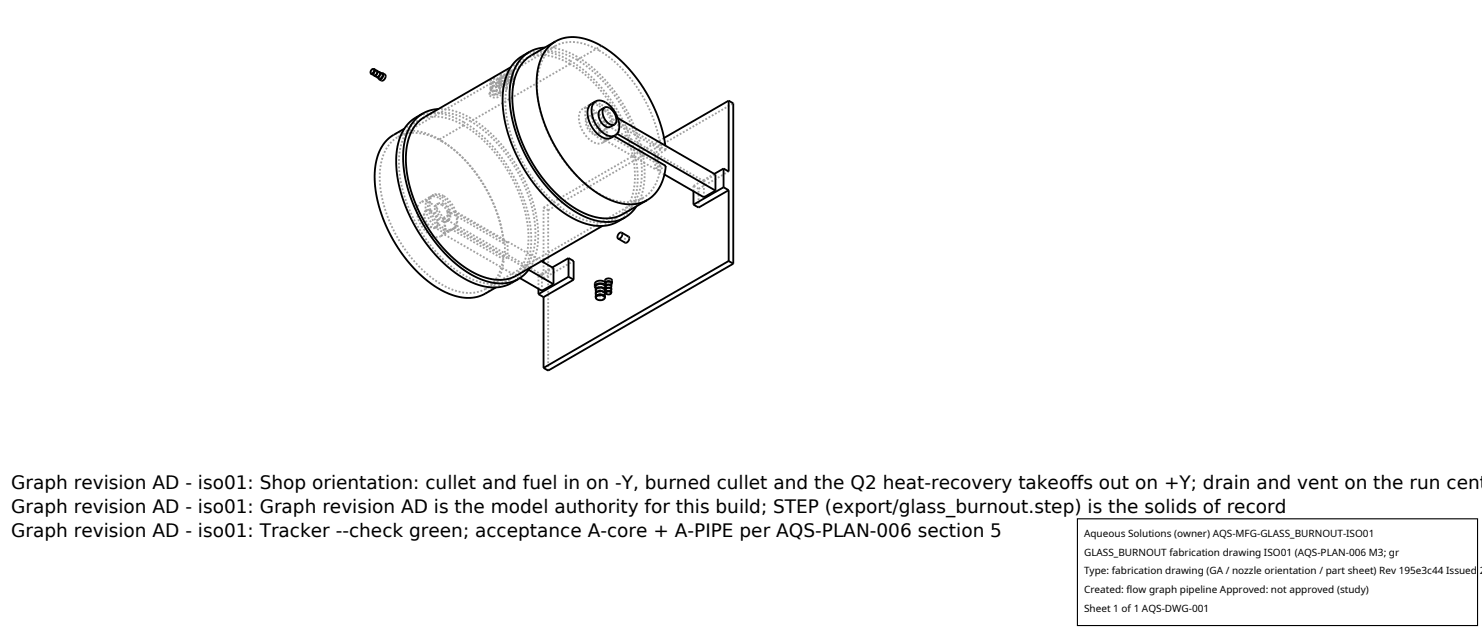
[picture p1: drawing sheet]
<svg xmlns="http://www.w3.org/2000/svg" width="212mm" height="90mm" viewBox="0 0 212 90" stroke-linecap="round" stroke-linejoin="round" font-family="sans-serif">
<g fill="none" stroke="#a0a0a0" stroke-width=".26" stroke-dasharray=".3 .3" stroke-linecap="butt">
<path d="M53.3 9.9l-.3 .2v.4M53.4 9.9h-.2l-.1 .2-.1 .2 .1 .2M53.7 10.1l-.3 .2v.4M53.8 10.1h-.2l-.1 .2-.1 .3 .1 .2M54.1 10.3l-.3 .2v.4M54.2 10.3l-.2 .1-.2 .2v.2v.2M54.4 10.5l-.3 .3-.1 .3M54.6 10.6h-.2l-.2 .2-.1 .2 .1 .2M55 10.6l-.3 .1-.2 .2-.1 .3 .1 .3M56.8 19.6l1.3-.5 1.6-.1 1.6 .4 1.8 .8M59.7 17.3l-1.2 .9-.8 1.3-.5 1.7-.2 1.9 .1 2.2 .6 2.4 .8 2.4 1.1 2.2 1.4 2.1 1.7 2 1.8 1.7 1.7 1.1 1.8 .9 1.8 .4 1.6-.1 1.4-.5M59.7 17.3l-1.9 1.1"/>
<path d="M62.8 19.9l-2-.9-1.7-.3h-1.5l-1.4 .6M66.2 17.9l-1.9-.9-1.7-.3h-1.5l-1.4 .6M66.2 17.9l-3.4 2M66.2 17.4l-1.8-.8-1.8-.4h-1.7l-1.5 .6M67.2 16.9l-1.2-.6-1.2-.5-1.1-.2h-1.1M67.2 17.3l-1.9-.9-1.7-.3-1.5 .1-1.4 .5M69.9 13.3l.2-.1 .3-.2 .9-.1M69.9 13.5l.1-.3 .4-.1 .5-.1 .4 .2M69.9 13.3v.2M70.1 12.1l.1-.2 .2-.2h.4l.4 .1M70.1 11.6v-.2l.3-.2 .8 .1M70.1 12.6l.2 .3 .5 .1"/>
<path d="M70.1 12.8l.2 .2h.5M70.1 12.8v-.2M70.1 12.6l.1-.2 .3-.1h.7M70.1 12.1l.1-.2 .2-.1h.8M70.1 11.6l.1-.2 .3-.2 .7 .1M70.1 11.5l.1-.2 .3-.1h.7M70.1 12.6v-.5M70.1 12.1v-.5M70.1 11.5v.1M70.5 13.5h-.4l-.2-.2M70.6 13.5h-.1M70.6 13.5l.5-.2 .2-.2"/>
<path d="M70.8 13l.5-.3M70.8 13l-.5-.1-.2-.3M71.2 12.3l.1 .3M71.2 11.8l.1 .3M71.2 11.3l.1 .3M71.2 11.2l.1 .3M71.2 11.8l.2 .3M71.2 11.3l.2 .3M71.3 12.9l.2 .1M71.3 13.2l.2 .3M71.3 13v.1M71.3 12.6v.1"/>
<path d="M71.3 12.1l-.1 .2-.5 .1h-.4l-.2-.3M71.3 13.1l-.2 .3-.5 .1M71.3 12.6l.1-.5M71.3 12.1l.1-.5M71.3 11.6l-.1 .2-.4 .1-.5-.1-.2-.2M71.3 11.5l-.1 .3-.5 .1-.4-.1-.2-.3M71.3 11.5v.1M71.3 13.1v-.1M71.4 12.6l-.1 .1M71.4 12.6l-.2-.2h-.5l-.5 .2-.1 .2M71.4 12.1l-.2 .3-.4 .1-.5-.1-.2-.3M71.4 11.6l-.2 .2-.5 .2-.5-.2-.1-.2"/>
<path d="M71.4 12.6l-.2-.3-.5-.1-.4 .1-.2 .3M71.5 13h-.2M71.5 13v.1M71.5 11.8l.2-.2h.5M71.5 11.4l.2-.3 .5 .1M71.5 10.9l.2-.2h.5M71.5 13.5l-.2 .3-.5 .1-.6-.1-.3-.3M71.5 13.1l-.3 .4h-.7M71.5 13.1v.4M71.5 12.1l.4 .1 .4-.2M71.5 12.1v-.3M71.5 11.8l.2-.2h.4"/>
<path d="M71.5 11.4l.2-.3 .4 .1M71.5 10.9l.2-.2h.4M71.5 10.8l.2-.2 .4 .1M71.5 11.8v-.4M71.5 11.4v-.5M71.5 10.8v.1M71.8 12.3h.4l.2 .1M71.8 12.3l-.4 .3M71.8 12.3l.4 .1 .2 .2M72.1 11.6l.2 .2M72.1 11.2l.2 .2M72.1 10.7l.2 .2"/>
<path d="M72.1 10.7l.2 .1M72.2 11.9h-.5l-.2 .2M72.2 11.6l.1 .2M72.2 11.2l.1 .2M72.2 10.7l.1 .2M72.3 11.8l-.4 .2h-.3l-.1-.2M72.3 11.4l-.4 .2-.3-.1-.1-.1M72.3 10.9l-.2 .2h-.2h-.3l-.1-.2M72.3 10.8l-.4 .2h-.3l-.1-.2M72.3 11.8v-.4M72.3 11.4v-.5M72.3 10.8v.1"/>
<path d="M72.3 12l-.1-.1M72.3 12v-.2M72.3 11.4l-.1 .1-.3 .1-.3-.1-.1-.1M72.3 10.9l-.1 .2h-.3h-.3l-.1-.2M72.4 12.1v-.1M72.4 12v.1M72.4 12.4l-.1 .2-.4 .1h-.3l-.2-.1M72.4 12.6l-.1 .2-.4 .1-.4-.1-.1-.2M72.4 12.4v.2M72.5 11.2l.2-.2 .4 .1M72.5 10.8l.2-.2h.4M72.5 10.4l.2-.3 .4 .1"/>
<path d="M72.5 11.5l.4 .1 .3-.2M72.5 11.5v-.3M72.5 10.3l.2-.2 .4 .1M72.5 10.3l.2-.2h.4M72.5 11.2v-.4M72.5 10.8v-.4M72.8 11.8l.4-.1 .2 .2M72.8 11.8l-.4 .2M72.8 11.8h.4l.2 .3M73.1 11.1l.1 .1M73.1 10.6l.1 .2M73.1 10.2l.1 .1"/>
<path d="M73.1 10.1l.1 .2M73.1 11.3l-.4 .1-.2 .1M73.1 11.1l.2 .1M73.1 10.6l.2 .2M73.1 10.2l.2 .2M73.2 11.2l-.3 .2h-.3l-.1-.2M73.2 10.8l-.3 .2-.3-.1-.1-.1M73.2 10.3l-.1 .2-.2 .1-.3-.1-.1-.2M73.2 10.3l-.3 .2-.3-.1-.1-.1M73.2 11.2l.1-.4M73.2 10.8l.1-.4M73.2 11.4l-.1-.1"/>
<path d="M73.2 11.4l.1-.2M73.3 11.2l-.2 .2-.2 .1-.3-.1-.1-.2M73.3 10.8l-.2 .2h-.2h-.3l-.1-.2M73.3 10.4l-.2 .1-.2 .1-.3-.1-.1-.1M73.4 11.9l-.2 .1-.3 .2h-.4l-.1-.2M73.4 12.1l-.2 .2h-.3h-.4l-.1-.2M73.4 11.9v.2M74.9 8.5l-1.2 1-.8 1.3-.6 1.8-.1 1.9 .2 2.2 .5 2.4 .9 2.4 1.1 2.2 1.4 2 1.6 2 1.8 1.6 1.8 1.2 1.8 .9 1.7 .3h1.6l1.4-.6M74.9 8.5l-1.9 1.1M79.3 6.6l1.3-.5 1.5-.1 1.6 .4 1.9 .8M79.3 6.6l-22.5 13M81.4 9.1l-14.2 8.2"/>
<path d="M81.4 9.1l-1.8-.8-1.8-.4-1.5 .1-1.4 .5M81.4 8.7l-1.8-.9-1.8-.4h-1.7l-1.5 .6M82.4 8.1l-1.2-.6-1.2-.5-1.1-.2h-1.1M82.4 8.6l-1.9-.9-1.7-.4-1.5 .1-1.4 .5M83.3 15.5l-.5 .5-.1 .8 .1 .9 .4 1 .7 .9 .7 .6 .8 .3 .7-.1M84 16.7l-.3 .3v.3v.6l.3 .5 .6 .7 .4 .1h.4M84.2 15l.6-.1 .8 .2M84.2 15l-.9 .5M84.5 14.8l.6-.1 .8 .2M84.7 15.7l-.8-.3-.6 .1M84.7 16.8l-.4-.1h-.3M84.9 16.2l.3-.1 .4 .2"/>
<path d="M84.9 16.2l-.9 .5M85.4 19.2l.2-.5v-.7l-.4-.7-.5-.5M85.6 7.2l1.5 1.1 1.6 1.4 1.5 1.7 1.3 1.9 1.1 2 .8 2 .6 2.1 .4 2M85.6 15.1l.9 .9 .8 1.3M85.6 16.3l.4 .4 .4 .6M85.6 17.7l.1 .8-.1 .5M85.6 19v-1.3M85.9 6.6l-3.5 2M85.9 14.9l1 .9 .7 1.3M86.3 18.6l-.4 .1-.3-.1-.7-.8-.3-.9v-.4l.3-.3M86.3 18.6l-.9 .6M86.4 17.3l-.8 .4"/>
<path d="M86.4 18.5l-.8 .5M86.4 18.5l-.1 .1M86.4 17.3v1.2M86.5 17.8l.2 1.2v.6l-.2 .4M86.5 15.8l-.4-.2-.3 .1M87 19.9l-.7 .1-.7-.3-.8-.6-.6-.9-.4-.9-.2-1 .1-.8 .5-.5M87 19.9l-.9 .5M87.2 18.1l.2-.4v-.7l-.4-.7-.5-.5M87.3 17.3l-.8 .5M87.3 19.6l-.8 .4M87.3 19.6l-.3 .3M87.6 19.4l-.3 .3"/>
<path d="M87.7 19.4h-.1M88.1 19.1l-.5 .3M88.1 16.8l.3 1.2-.1 .6-.2 .5M88.1 16.8l-.5 .3M88.2 16.9l-.1-.1M60.1 28.9l-.4 .4-.2 .8 .2 1 .4 1 .6 .9 .8 .6 .8 .3 .6-.2M60.8 30.1l-.2 .2-.1 .4 .3 1 .7 .8 .4 .1 .3-.1M60.9 30l-.2 .3-.1 .3 .3 1.1 .7 .7 .4 .1h.3M60.9 30l-.1 .1M61.4 28.2l.6-.2 .8 .3M61.4 28.2l-1.3 .7M61.5 29l-.8-.2-.6 .1"/>
<path d="M61.5 30.2l-.4-.2-.3 .1M61.6 30.1l-.4-.1h-.3M61.7 28l.6-.2 .8 .3M61.9 27.8l-.4 .5-.1 .8 .1 .9 .4 1 .7 .9 .7 .6 .8 .3 .6-.1M61.9 27.8l-.2 .2M62.2 32.5l.3-.4-.1-.7-.4-.8-.5-.4M62.3 32.5l.3-.5-.1-.7-.4-.7-.5-.5M62.3 32.5h-.1M62.4 29.2l.3-.1 .4 .2M62.6 29l-.2 .3-.1 .3 .3 1.1 .7 .7 .4 .1h.3M62.6 29l-.2 .2M62.8 28.3l.9 .9 .8 1.2"/>
<path d="M62.9 33.7l.4-.3 .2-.5v-.6l-.1-.8-.3-.8-.5-.7-.5-.5-.6-.5M63.1 20.2l1.6 1.1 1.6 1.4 1.4 1.6 1.3 1.8 1.1 2.1 .8 2 .7 2.1 .3 2M63.1 28.1l1 .9 .7 1.2M63.1 29.3l.4 .3 .4 .6M63.3 31.1l.3 1.2-.1 .6-.2 .5M63.3 28l-.7-.3-.7 .1M63.3 29.1l-.4-.1h-.3M63.8 31.6l-.3 .1-.4-.2-.7-.7-.3-1 .1-.4 .2-.2M63.9 31.5l-.1 .1M63.9 30.2v1.3M64 31.5l.3-.4-.1-.8-.3-.7-.6-.5M64 31.5l-.2 .1"/>
<path d="M64.1 31.4l-.2 .1M64.1 30.2l.1 .7-.1 .5M64.1 30.2h-.2M64.1 31.4v-1.2M64.2 33l-.7 .1-.8-.2-.7-.7-.7-.9-.4-1-.1-.9 .1-.8 .5-.4M64.2 33l-1.3 .7M64.5 30.4l-1.2 .7M64.5 32.7l-1.2 .7M64.5 32.7l-.3 .3M64.5 32.8l-.6 .2-.8-.3-.8-.6-.6-.9-.4-1-.2-.9 .1-.8 .5-.5M64.7 32.7l.4-.3 .2-.6v-.6l-.1-.7-.3-.8-.5-.7-.5-.6-.6-.4M64.7 32.7l-.2 .1"/>
<path d="M64.8 32.5l-.3 .3M65 30.2l.2 1.2v.6l-.2 .4M65 32.4l-.2 .1M65 30.2h-.2M71.9 36.6l-.3 1.6-.5 1.2-.8 1.1-.9 .8M71.9 34.3l-7.1-4.1M71.9 36.6l-7.1-4.1M72 34.8l-7.5-4.4M72 34.8l-.3-2-.7-2.3-.9-2.2-1.1-2-1.3-1.9-1.6-1.9-1.6-1.4-1.7-1.2M72 37l-7.5-4.3M72.1 36.5l-.2 .1M72.1 34.2l-.2 .1"/>
<path d="M72.1 34.2v2.3M72.1 36.5l-7.1-4.1M72.1 34.2l-7.1-4M72.5 34.5l-.5 .3M72.5 36.8l-.5 .2M72.5 34.5v2.3M72.8 39.9l.9-.7 .7-.8 .5-1.1 .4-1.3 .2-1.5-.1-1.5-.2-1.8-.4-1.8-.7-1.8-.7-1.7-1.1-1.8-1-1.6-1.1-1.3-1.4-1.4-1.3-1-1.3-.9M72.8 39.9l-2 1.1M73.8 39.3l.9-.7 .7-.8 .5-1.2 .4-1.2 .2-1.4-.1-1.6-.2-1.8-.4-1.7-.7-1.8-.7-1.7-.9-1.6-1.1-1.7-1.2-1.4-1.3-1.4-1.4-1.1-1.3-.9M74.3 39.7l-11-6.3M75.5 38.5l-3-1.7M75.7 38.2l.5-1 .4-1.1 .2-1.2 .1-1.6-.1-1.5-.3-1.5-1-3.2-1.4-3-2.1-3-1.1-1.2-1.2-1.2-1.2-1-1.3-.8"/>
<path d="M76.9 39.3l2-1.1M77.3 37.3l-4.8-2.8M77.4 39.2l1.7-.9M77.4 39.2l-14.1-8.1M77.6 39.8v-2.3M77.6 37.1v-7.5M77.6 39.8l-.7-.5M77.6 39.8l4.3-2.5M77.6 29.6l17.2-9.9M78.3 30l-.7-.4M78.3 30l26.4-15.2M86.1 20.4l.3-.3 .2-.6v-.7l-.1-.6-.3-.8-.5-.7-.5-.6-.5-.4"/>
<path d="M88 31.1l.9-.6 .7-.9 .5-1.1 .4-1.4 .2-1.6-.1-1.5-.2-1.6-.4-1.7-.6-1.6-.8-1.9-.9-1.6-1.2-1.8-1.1-1.4-1.3-1.3-1.4-1.1-1.3-.9M88 31.1l-2 1.2M88.3 31.6l.9-.7 .7-.9 .6-1.2 .4-1.3 .2-1.6-.1-1.7-.2-1.7-.4-1.7-.7-1.9-.8-1.7-.9-1.7-1.1-1.8-1.4-1.6-1.2-1.3-1.5-1.3-1.4-.8M89 30.6l.8-.7 .8-.9 .5-1.1 .4-1.3 .2-1.5-.1-1.5-.2-1.7-.4-1.8-.6-1.7-.8-1.8-.9-1.6-1.1-1.6-1.2-1.5-1.3-1.3-1.4-1.2-1.3-.8M89.8 33.8h-.3l-.2 .3-.1 .3 .1 .2M90.9 29.5l.5-1 .4-1.2 .2-1.3 .1-1.3-.1-1.5-.3-1.6-.9-3.2-1.6-3.2-2-2.9-2.3-2.4-1.2-1-1.3-.8M91.8 28.3l-1.3 .5h-1.5l-1.7-.3-1.8-.9-1.7-1.2-1.6-1.5-1.6-1.9-1.3-2-1.2-2.3-.8-2.2-.4-2.2-.2-2.1 .2-1.8 .5-1.6 .8-1.3 1.1-.9M91.8 28.3l-22.4 13M93.5 21.8v2.3M93.5 21.8l-7-4M93.5 24.1l-7-4.1M93.9 22.1v2.3"/>
<path d="M94.4 23.7l-.3 1.4-.5 1.3-.8 1.1-1 .8M94.4 23.7l-.9 .4M94.4 21.4l-.9 .4M94.4 21.4l-7.1-4.1M94.4 23.7l-7.1-4.1M94.9 24.9l-1-.5M95.1 21.4l-.1-.6M95.1 21.4l-1.2 .7M95.1 23.7l-1.2 .7M95.1 21.4l-7.5-4.3M99 27.3v-.8M99 26.5l3-1.7"/>
<path d="M99.8 27l4.3-2.5M99.8 27l-.8-.5M99.8 29.6v-2.6M100.5 28.2v-2.3M100.5 25.9l1.7-1M100.5 25.9l-6.6-3.8M69.3 41.9l1-.8 .8-1.1 .6-1.3 .3-1.7M69.4 41.3l-1.3 .4-1.6 .1-1.7-.4-1.8-.8-1.7-1.2-1.6-1.6-1.6-1.8-1.3-2-1.2-2.4-.8-2.2-.4-2.1-.2-2.1 .2-2 .5-1.5 .8-1.2 1.1-.9M73.1 40.4l.9-.7 .7-.9 .6-1.1 .4-1.5 .2-1.6-.1-1.7-.3-1.8-.4-1.7-.7-1.9-.7-1.7-.9-1.6-1.2-1.7-1.2-1.6-1.3-1.3-1.3-1.1-1.6-1.1M76.9 41.2v-1.9M77.4 41.5v-2.3M78.3 52.9v-22.9"/>
<path d="M85 40.5l.2 .4 .5 .1 .6-.1 .2-.4M85.1 41.2l.6 .2 .7-.2M85.1 41.5l.2 .2 .4 .1 .4-.1 .3-.2M85.1 42l.2 .2 .4 .1 .4-.1 .3-.2M85.1 42.4l.2 .3 .4 .1 .5-.1 .2-.3M85.1 40.9l.2 .2 .4 .2 .5-.1 .2-.3M85.1 41.4l.2 .3 .4 .1 .5-.1 .2-.3M85.1 41.9l.2 .3 .4 .1 .5-.1 .2-.3M85.1 42.6l.3 .1 .3 .1h.4l.3-.2M86.4 40l.2 .2 .3 .1 .4-.1 .1-.2M86.5 40.6l.4 .1 .4-.1M86.5 40.5l-.1-.2"/>
<path d="M86.5 40.9v-.1M86.5 40.9v-.4M86.5 41l.4 .1 .4-.1M86.5 41.4l.4 .1 .4-.1M86.5 40.4l.1 .2h.3h.3l.1-.2M86.5 40.9l.1 .1 .3 .1 .3-.1 .1-.1M86.5 41.3l.1 .2h.3h.3l.1-.2M86.5 41.8l.4 .2 .3-.1 .1-.1M86.5 41.9l.4 .1 .4-.1"/>
</g>
<g fill="none" stroke="#000" stroke-width=".26">
<path d="M53 10.5l.1 .1M53.3 9.9h.2M53.4 9.9l.1 .1-.1 .3-.2 .2h-.2M53.4 9.9v.1v.3l-.2 .2h-.2M53.4 9.9h-.2l-.2 .2-.1 .2 .1 .2M53.4 10.7v.1M53.5 9.9l.4 .3-.1 .3-.3 .3-.4-.2M53.5 9.9v.2l-.1 .2-.2 .3h-.1M53.7 10.1h.1M53.8 10.9v.1M53.8 10.1l.5 .3-.1 .4-.3 .2-.5-.2M53.8 10.1l.1 .2-.1 .3-.2 .2h-.2"/>
<path d="M54 11.1l.2 .2M54.1 10.3h.1M54.2 10.3l.4 .3v.4l-.3 .2-.5-.2M54.2 10.3l.1 .2-.1 .3-.2 .2h-.2M54.6 10.5l.5 .2-.1 .5-.4 .3-.4-.2M54.6 10.5l.2 .2-.1 .3-.3 .3h-.2M54.6 10.5h-.2M57.8 18.4l-2 1.1-1 1.1-.8 1.6-.4 2v2.3l.4 2.7 .9 2.5 1.3 2.7 1.6 2.3 1.8 2.2 2.1 1.7 2 1.2 2 .6 1.7 .1 1.4-.3 2-1.2M60.4 16.2l-1.6 1-1.1 1.2-.7 1.8-.4 2 .1 2.6 .5 2.6 1 2.7 1.2 2.4 1.6 2.5 1.9 2.1 2 1.7 2 1.3 2 .7 1.9 .2 1.6-.3 1.6-.9M60.4 16.2l-1.2 1-.9 1.4-.5 1.7-.2 2.1 .2 2.3 .5 2.4 .8 2.3 1.3 2.6 1.5 2.3 1.6 1.9 2 1.8 1.8 1.2 1.8 .8 1.9 .4h1.6l1.4-.6M62.6 15.6l-1.2 .2-1 .4M73 9.6l-12.4 7.2-1 .8-.7 1-.5 1.2-.3 1.5-.1 1.6 .1 1.8 .4 1.7 .6 1.9 .7 1.9 .9 1.6 1.1 1.7 1.2 1.6 1.3 1.4 1.5 1.2 1.3 .9 1.5 .8 1.3 .4 1.4 .2 1.2-.2 1.1-.3 12.4-7.2"/>
<path d="M75.6 7.4l-1.6 1.1-1.1 1.1-.4 .9-.4 1-.3 2 .1 2.4 .5 2.6 .9 2.7 1.3 2.6 1.6 2.4 1.9 2.2 2 1.7 2 1.2 2 .8 1.9 .2 1.6-.3 1.6-.9M75.6 7.4l-1.2 1.1-.9 1.4-.5 1.7-.2 2.2 .2 2.2 .5 2.4 1 2.6 1.1 2.3 1.5 2.1 1.7 2.1 1.8 1.6 1.9 1.3 1.8 .9 1.9 .4 1.6-.1 1.4-.5M77.8 6.8l-1.2 .2-1 .4M79.4 5.9l-3.7 2.1-.8 .6-.9 1.4-.6 1.8-.2 1.2v1.3l.3 2.8 .9 2.8 1.5 3.1 1.8 2.7 2 2.2 1.2 1 1.2 .8 1.2 .7 1.1 .4 1.8 .4h.9l.8-.2 1-.4 3.5-2M79.4 5.9l1-.4 1-.2h1.2l1.1 .3 1.2 .4 1.3 .7 1.3 .9 1.2 1.1 1.2 1.2 1.2 1.5 1.8 2.9 .8 1.6 .6 1.7 .5 1.7 .2 1.5M79.4 5.9l-1.2 1-.9 1.4-.5 1.5-.2 2 .2 2.1 .5 2.4 .9 2.4 1.2 2.3 1.4 2.2 1.6 1.9 1.7 1.6 1.8 1.2 1.8 .8 1.7 .5 1.6-.1 1.4-.5M85.1 14.5l-.8 .5-.4 .7 .1 1 .5 1.3 .7 1 1 .7 .8 .1 .9-.5M85.1 14.5l.6-.2 .8 .3 .7 .6 .7 .9 .4 .9 .2 1-.2 .8-.4 .5M85.1 14.5l-.4 .4-.2 .8 .1 1 .5 1 .6 .9 .7 .6 .8 .3 .7-.2M86.3 15.4l-.6 .3-.2 .4v.5l.3 .7 .4 .6 .5 .3h.4l.7-.4M86.3 15.4l.3-.1 .5 .1 .7 .8 .2 1v.4l-.2 .2M86.3 15.4l-.2 .2v.4l.3 1 .7 .7 .3 .1h.4"/>
<path d="M87.7 19.4l7.4 4.3-.3 1.6-.5 1.3-.9 1.2-1 .8M88.1 19.1l14.1 8.1M88.2 16.9l14 8v2.3M104.1 14.4l.6 .4v22.9M104.1 14.4v10.1l-.8-.4M104.1 14.4l-9.3 5.3M74.3 39.7l3.1 1.8 1.7-.9M75.5 38.5l3.6 2.1M75.7 38.2l-.7 .9-1 .7M77.3 37.3l1.8 1v2.3M77.6 37.1v.4M81.2 39.5l.7 .4"/>
<path d="M81.2 39.5l-4.3 2.5M81.2 36.9v2.6M81.2 36.9l.7 .4v2.6M81.2 36.9l-2.3 1.3M81.9 39.9l-4.3 2.5M88.8 33.2l1 .6 .1 .3-.1 .3-.2 .2-.3 .1-1-.6M88.8 33.2l.1 .3-.1 .3-.3 .3h-.2M88.8 33.2h-.3l-.2 .3-.1 .3 .1 .3M90.9 29.5l-.8 .9-.9 .7M94.9 24.9l5.6 3.3 1.7-1M99 27.3v1.9M103.3 24.1l-1.3 .7"/>
<path d="M103.3 26.7l-4.3 2.5M103.3 24.1v2.6M103.3 26.7l.8 .5M104.1 37.3l.6 .4M104.1 27.2v10.1M104.1 27.2l-4.3 2.4-.8-.4M104.1 37.3l-26.5 15.2M104.7 37.7l-26.4 15.2-.7-.4M76.9 41.2v.8M76.9 42l.7 .4M77.6 42.4v10.1M85 40.9l.1 .3"/>
<path d="M85.1 41.4l.1-.6 .5-.3 .6 .2 .1 .7M85.1 41.4l.2-.3 .4-.1 .5 .1 .2 .3M85.1 41.4v.1M85.1 41.9l.1-.6 .5-.2 .6 .2 .1 .6M85.1 41.9v.1M85.1 42.4v.2M85.1 42.5l.2-.2 .4-.2 .5 .1 .2 .3M85.1 42.5l.2 .2 .4 .2 .5-.1 .2-.3M86.2 41.7l-.5-.1-.4 .1-.2 .2v.5M86.2 41.7l.2 .2v.5M86.2 42.2l-.7-.1-.3 .2-.1 .2M86.2 42.2l.2 .3"/>
<path d="M86.2 41.7l-.7-.1-.3 .1-.1 .2M86.2 41.7l.2 .2M86.2 42.2l-.7-.1-.3 .1-.1 .2M86.2 42.2l.2 .2M86.4 41.4v.1M86.4 41.9v.1M86.4 42.4v.2M86.4 40.3l-.5-.2-.6 .1-.3 .2v.5M86.4 40.4l.1-.5 .4-.1 .5 .1v.5M86.4 40.4l.1-.2 .4-.1 .4 .1 .1 .2M86.4 40.4l.1 .2M86.5 40.9l.1-.5 .3-.2 .4 .2v.5"/>
<path d="M86.5 40.9l.1-.2 .3-.1 .3 .1 .1 .2M86.5 40.9v.1M86.5 41.3l.1-.5 .3-.1 .4 .1v.5M86.5 41.3l.1-.2h.3h.3l.1 .2M86.5 41.3v.1M86.5 41.7l.1-.4 .3-.2 .4 .1v.5M86.5 41.7l.1-.1 .3-.1 .3 .1 .1 .1M86.5 41.7v.2M86.5 40.8l-.3-.3h-.5l-.5 .1-.2 .3M86.5 40.9l-.1 .3M86.5 41.8l.1-.2 .3-.1 .3 .1 .1 .2M86.5 41.8l.4-.2 .3 .1 .1 .1"/>
<path d="M86.5 41.8l.2 .2h.2h.3l.1-.2M87.3 40.9v.1M87.3 41.3v.1M87.3 41.7v.2M87.4 40.4l-.1 .2"/>
</g>
<path d="M153.9 74.1h57.1v15.2h-57.1z" fill="#fff" stroke="#000" stroke-width=".16"/>
<g font-size="2.6">
<text x="1.6" y="69.8">Graph revision AD - iso01: Shop orientation: cullet and fuel in on -Y, burned cullet and the Q2 heat-recovery takeoffs out on +Y; drain and vent on the run cent</text>
<text x="1.6" y="73.3">Graph revision AD - iso01: Graph revision AD is the model authority for this build; STEP (export/glass_burnout.step) is the solids of record</text>
<text x="1.6" y="76.7">Graph revision AD - iso01: Tracker --check green; acceptance A-core + A-PIPE per AQS-PLAN-006 section 5</text>
</g>
<g font-size="1.4">
<text x="154.8" y="76.6">Aqueous Solutions (owner) AQS-MFG-GLASS_BURNOUT-ISO01</text>
<text x="154.8" y="79.3">GLASS_BURNOUT fabrication drawing ISO01 (AQS-PLAN-006 M3; gr</text>
<text x="154.8" y="82">Type: fabrication drawing (GA / nozzle orientation / part sheet) Rev 195e3c44 Issued 2</text>
<text x="154.8" y="84.7">Created: flow graph pipeline Approved: not approved (study)</text>
<text x="154.8" y="87.4">Sheet 1 of 1 AQS-DWG-001</text>
</g>
</svg>
